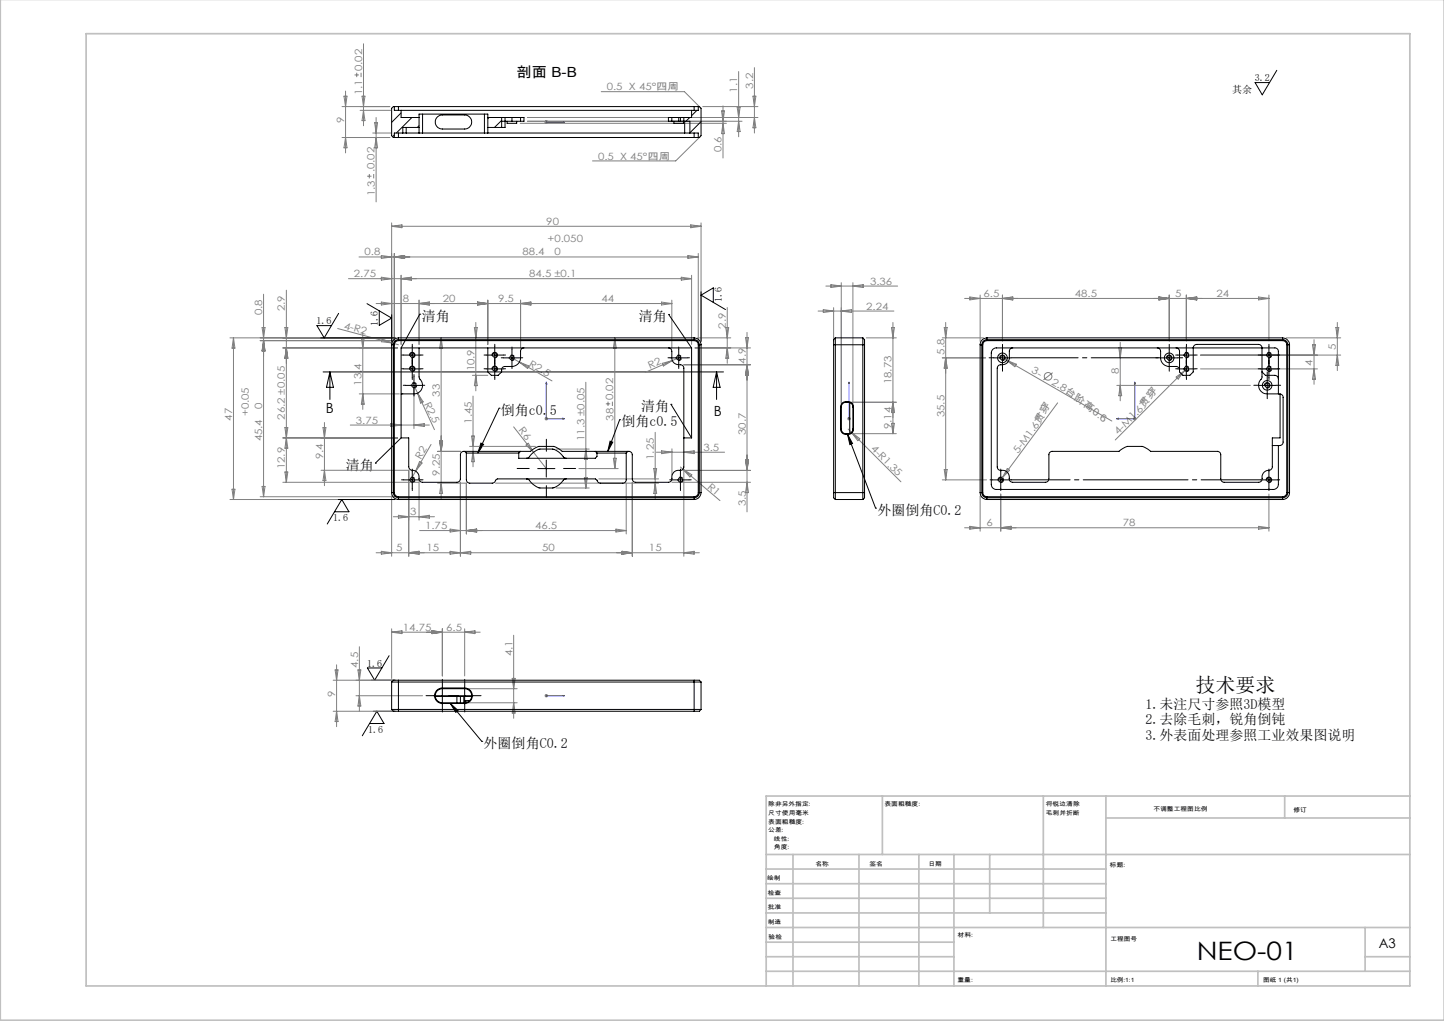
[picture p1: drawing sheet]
<svg xmlns="http://www.w3.org/2000/svg" width="420mm" height="297mm" viewBox="0 0 420 297" stroke-linecap="round" stroke-linejoin="round" font-family="sans-serif">
<g fill="none" stroke="#808080" stroke-width=".29">
<path d="M105.7 12.7v23.9M219.4 19.7v19M99.5 31h13.9M100 28h.9l-.4 3zM100.5 26.5v18M103.1 21.8h1.3M103.8 21.2v1.2M104.7 32.1h9M105 21.2v1.2M105.3 28h.9l-.5 3zM105.7 32.1l.5 3h-.9zM108.4 38.7h5.3"/>
<path d="M109 35.7h.8l-.4 3zM109.4 34.2v24.5M151.3 35.9h60M153.4 35.3h62.4M153.4 34.2h67.1M158.4 35.5h1M158.5 35.1l.7 .7M158.9 35v1M159.2 35.1l-.7 .7M174.9 26.7h24.2l4.6 4.6M203.7 39.8l-7.2 7h-24.2M204.4 31h16.1"/>
<path d="M209.9 32.3h.8l-.4 3zM210.3 30.8v15.2M210.3 35.9l.4 3h-.8zM214.4 31.2h.9l-.5 3zM214.8 20.8v19M214.8 35.3l.5 3h-.9zM219 28h.9l-.5 3zM219.4 34.2l.5 3h-.9zM99.5 40h13.9M100.5 40l.4 3h-.9zM106.8 51.3h1.3M107.4 50.6v1.3"/>
<path d="M108.7 50.6v1.3M109.4 40l.4 3h-.8zM104.4 74.8h98.7M110.9 74.3l3 .5-3 .4zM113.9 64.8v34.5M113.9 65.8l3-.4v.8zM113.9 65.8h90M114.7 73.7v25.6M114.7 74.8l3-.5v.9zM200.1 74.3l3 .5-3 .4zM200.9 65.4l3 .4-3 .4zM203.1 73.7v25.6"/>
<path d="M203.9 64.8v34.5M66.9 98.3h48M67.9 98.3l.4 3h-.8zM67.9 98.3v47M75.7 99.1h39.2M76.2 95.3h.9l-.4 3zM76.7 85.6v58.9M76.7 99.1l.4 3h-.9zM82.9 95.3h.8l-.4 3zM83.3 84.4v55.9M98.2 95.6l15.8 4.2M101.4 81.1h99.8"/>
<path d="M105.1 98.2h.8l-.4 3zM105.5 96.7v22.4M109.4 88.3h86M110.9 80.6l3 .5-3 .4zM110.9 87.9l3 .4-3 .4zM111.2 98.6l2.8 1.2-3.1-.4zM114 99.8l1.9 .5M116.7 80.1v20.1M116.7 81.1l3-.5v.9zM121.9 87.3v12.9M121.9 88.3l3-.4v.8zM128.3 98.3v46.8"/>
<path d="M128.3 98.3l.4 3h-.8zM138 95.3h.8l-.4 3zM138.4 93.8v19.9M138.9 87.9l3 .4-3 .4zM141.9 87.3v12.9M151.4 87.3v13.9M151.4 88.3l3-.4v.8zM178.8 98.3l.4 3h-.8zM178.8 98.3v38M192.4 87.9l3 .4-3 .4zM195.4 87.3v13.9M198.2 80.6l3 .5-3 .4z"/>
<path d="M201.2 80.1v20.1M202.9 98.3h9.6M211.1 95.3h.8l-.4 3zM211.5 89.5v16.2M216.9 98.2h.8l-.4 3zM217.3 96.7v52.2M237.9 90.5h22.1M239.5 90.1l3 .4-3 .4zM240.2 83.2h20.9M241.7 82.8l3 .4-3 .4zM242.5 89.5v9.8M244.7 82.2v35.2"/>
<path d="M244.7 90.5l3-.4v.8zM248.1 82.2v35.2M248.1 83.2l3-.4v.8zM252 98.3h8.7M259.3 95.3h.8l-.4 3zM259.7 93.8v32.3M274.1 98.3h12M274.6 95.3h.9l-.4 3zM275.1 93.8v45.8M280.6 86.8h88.5M282.1 86.4l3 .4-3 .4zM285.1 85.8v13.5"/>
<path d="M291.6 85.8v13.4M291.6 86.8l3-.4v.8zM325.8 99.6v17M337.1 86.4l3 .4-3 .4zM340.1 85.8v13.4M345.1 85.8v13.4M345.1 86.8l3-.4v.8zM366.1 86.4l3 .4-3 .4zM369.1 85.8v13.4M374.1 98.3h15.9M382.2 98.8v13M388.5 95.3h.9l-.4 3z"/>
<path d="M389 93.8v14M82.3 101.2h33.3M83.3 101.2l.4 3h-.8zM104.5 114.6h11.6M105.5 114.6l.4 3h-.8zM120.4 113.1v11.6M120.4 112.1l1.1 2.3M121.5 114.4l4.9 10.6M121.5 114.4l1.6 2.5-.8 .4zM137.4 109.2h4.5M137.6 115.2v20.6M138.4 109.2l.4 3h-.8z"/>
<path d="M148.9 104.1l2.2 1.2M151.1 105.3l9.4 5.5M151.1 105.3l2.8 1.2-.4 .7zM170.4 111.2v30.8M176.2 117.5h1.3M176.8 116.8v1.3M178.1 116.8v1.3M192.7 105.7l2.9-.8-2.6 1.6zM195.6 104.9l-8 3.4M197.4 104.1l-1.8 .8M198.9 106.1h19.4M202.1 101.2h16.2"/>
<path d="M211.5 101.2l.4 3h-.8zM217.3 106.1l.4 3h-.8zM247.7 117h13M259.7 117l.4 3h-.8zM274.1 104.1h12.6M275.1 104.1l.4 3h-.9zM290.4 103.4l2.4 1.4M292.8 104.8l30.6 17.7M292.8 104.8l2.8 1.1-.4 .8zM306.2 108.4l-2.7 2.1M307.6 117.2l-16.1 21.8M324.8 112.1h38.9"/>
<path d="M325.4 101.1h.8l-.4 3zM325.8 112.1l.4 3h-.8zM342.1 109.7l2.4-1.8-1.8 2.4zM345.7 106.7l-21.3 21.3M349.2 103.3h40.8M349.2 107.3h34M381.7 100.3h.9l-.4 3zM382.2 107.3l.4 3h-.9zM389 103.3l.4 3h-.9zM82.3 127.4h33.3M82.9 124.4l.8 6h-.8l.8-6zM82.9 137.3h.8l-.4 3z"/>
<path d="M93.4 136.8h25.5v25M93.9 124.4h.9l-.4 3zM94.4 122.9v18.4M94.4 136.8l.4 3h-.9zM101.9 123.6h23M113.7 123.2l3 .4-3 .5zM120.4 123.6l3-.4v.9zM120.9 137.1l-1 1.7M122 134.3l.8 .4-1.9 2.4zM125.4 129.3l-4.5 7.8M127.3 131.3h6.6M127.9 128.3h.8l-.4 3z"/>
<path d="M136.6 129.9h19.2M137.2 126.9h.8l-.4 3zM137.6 131.3l.4 3h-.8zM149.4 124.2l9.5 12.1M153 129.5l.7-.6 1.5 2.7zM158.4 121.8h1M158.5 121.5l.7 .7M158.9 121.3v1M159.2 121.5l-.7 .7M161.7 130.6h9.7M168.4 136.3h11.4M170 139h.8l-.4 3z"/>
<path d="M170.4 130.6l.4 3h-.8zM174.2 139.3h17.4M178.4 133.3h.8l-.4 3zM190.1 136.3h.9l-.4 3zM190.6 125.8v19.3M190.9 131.5h19.8M192.4 131.1l3 .4-3 .5zM195.4 130.6v7.5M197.9 135.9l.7 .6M198.6 136.5l10.8 9.1M198.6 136.5l2.6 1.6-.5 .6zM198.7 136.8h19.6"/>
<path d="M198.9 136.8v25M198.9 131.5l3-.4v.9zM216.9 133.8h.8l-.4 3zM246.5 121.8h.9M246.6 121.5l.7 .7M246.7 124.8l15.3 15.4M246.9 121.3v1M247.3 121.5l-.7 .7M247.6 125.8l2.5 1.8-.6 .6zM247.7 126.1h13M259.3 123.2h.8l-.4 2.9zM274.1 139.6h12.8"/>
<path d="M274.6 136.6h.9l-.4 3zM291.5 139l-.9 1.2M293 136.3l.7 .5-2.2 2.2zM329.6 121.8h1M329.7 121.5l.7 .7M330.1 121.3v1M330.4 121.5l-.7 .7M66.9 145.3h48M67.5 142.3h.8l-.4 3zM75.7 144.5h39.2M76.2 141.5h.9l-.4 3zM82.3 140.3h39.5"/>
<path d="M113.9 144.3v17.5M114.4 150.3h12M115.9 149.9l3 .4-3 .4zM121.9 140.1v11.2M121.9 150.3l3-.4v.8zM122.1 154.3h60M127.3 140.5h8.3v14.8M128.3 140.5l.4 3h-.8zM130.9 153.9l3 .4-3 .5zM133.9 140.3v21.5M135.6 154.3l3-.4v.9zM144.1 140.5h47.5"/>
<path d="M161.7 142h9.7M179.1 153.9l3 .4-3 .5zM182.1 140.5v14.8M183.9 140.3v21.5M190.6 140.5l.4 3h-.9zM195.4 140.3h22.9M217.3 140.3l.4 3h-.8zM280.6 153.5h88.5M282.1 153.1l3 .4-3 .4zM285.1 144.3v10.2M291.1 143.7v10.8M291.1 153.5l3-.4v.8z"/>
<path d="M366.1 153.1l3 .4-3 .4zM369.1 143.7v10.8M109.4 160.8h94M110.9 160.4l3 .4-3 .4zM118.9 160.8l3-.4v.8zM130.9 160.4l6 .8v-.8l-6 .8zM180.9 160.4l3 .4-3 .4zM198.9 160.8l3-.4v.8zM96.9 197.9h18M97.5 194.9h.8l-.4 3zM97.9 193.4v18M104.1 194.9h.9l-.5 3z"/>
<path d="M104.5 188.1v18.8M113.9 182.9v14.5M113.9 183.9h25.8M113.9 183.9l3-.4v.8zM125.7 183.5l3 .4-3 .4zM128.7 182.9v13.7M135.1 182.9v13.7M135.1 183.9l3-.4v.8zM149 197.3h.8l-.4 3zM149.4 184.8v24.1M96.9 206.9h18M97.9 206.9l.4 3h-.8z"/>
<path d="M103.5 202.4h19.4M104.5 202.4l.5 3h-.9zM136.1 200.3h14.3M136.1 204.4h14.3M149.4 204.4l.4 3h-.8zM158.4 202.4h1M158.5 202l.7 .7M158.9 201.9v1M159.2 202l-.7 .7"/>
<circle cx="304.9" cy="109.5" r="1.11"/>
</g>
<g fill="none" stroke="#000" stroke-width=".29">
<path d="M371.4 20.5l-4.3 7.1-2-3.6h4.2M93.3 98.3h21.6M98.5 91.2l-4.2 7.1-2.1-3.6h4.2M106.8 88.3l7.1 4.2-3.6 2.1v-4.2M113.9 91.5v7.8M122.1 91.4h.1M122.1 91.4l-5.4 9.8M194.5 91.5h.1M194.5 91.5l6.7 9.7M203.9 84.9v14.4M207.5 88v-4.3l-3.6 2.2 7.1 4.2M94 108.2h116.4"/>
<path d="M96 108.2v8M96 108.2l1 4.5h-2zM117.4 107.3h5M117.4 103.3h5M117.9 112.1h5M119.1 107.5a.79 .79 0 0 1 .7-1 .79 .79 0 0 1 .9 .9 .79 .79 0 0 1-1 .7M119.1 103.5a.79 .79 0 0 1 .7-1 .79 .79 0 0 1 .9 .9 .79 .79 0 0 1-1 .7M119.9 100.8v9M120.4 109.6v5M141.4 107.3h5M141.4 103.3h5M143.1 103.5a.8 .8 0 0 1 .7-1 .8 .8 0 0 1 .9 .9 .8 .8 0 0 1-1 .7"/>
<path d="M143.1 107.5a.8 .8 0 0 1 .7-1 .8 .8 0 0 1 .9 .8 .8 .8 0 0 1-1 .8M143.9 100.8v9M145.2 118.7h.1M145.2 118.7l-6.2 13.1M146.4 104.1h5M148.9 101.6v5M194.9 104.1h5M195.2 117.6h.1M195.2 117.6l6 9.8M197.4 101.6v5M208.4 108.2l1 4.5h-2zM208.4 108.2v8"/>
<path d="M289.1 104.1h5M290.8 104.3a.8 .8 0 0 1 .7-1 .8 .8 0 0 1 .9 .9 .8 .8 0 0 1-1 .7M291.6 101.6v5M337.6 104.1h5M339.3 104.3a.79 .79 0 0 1 .7-1 .79 .79 0 0 1 .9 .9 .79 .79 0 0 1-1 .7M340.1 101.6v5M342.6 107.3h5M342.6 103.3h5M345.1 100.8v9M366.1 112.1h5M366.6 107.3h5M366.6 103.3h5"/>
<path d="M367.8 112.3a.79 .79 0 0 1 .7-1 .79 .79 0 0 1 .9 .9 .79 .79 0 0 1-1 .7M368.6 109.6v5M369.1 100.8v9M109.2 134.7h.1M116.7 127.4l-7.5 7.3M117.4 139.6h5M119.9 137.1v5M139.9 128.9l.8 .4-1.7 2.5zM156.4 136.3h5M158.9 133.8v5M177.4 128.3l.8 .3-1.4 2.7zM180.2 122.1h.1"/>
<path d="M180.2 122.1l-3.4 9.2M195.4 139.6h5M197.9 137.1v5M246.5 126.4l1.5 2.6-.8 .3zM246.5 126.4l8.2 21.4M288.6 139.6h5M290.3 139.8a.79 .79 0 0 1 .7-1 .79 .79 0 0 1 .9 .9 .79 .79 0 0 1-1 .7M291.1 137.1v5M366.6 139.6h5M368.3 139.8a.79 .79 0 0 1 .7-1 .79 .79 0 0 1 .9 .9 .79 .79 0 0 1-1 .7M369.1 137.1v5M97.3 148.9h4.2l-2.1-3.6-4.2 7.1"/>
<path d="M98.4 145.3h16.5M254.7 147.8h.1M108 197.9h6.9M113.2 190.7l-4.2 7.2-2.1-3.6h4.2M128.7 199.9v5M135.1 199.9v5M107.5 210.5h4.2l-2.1-3.6-4.2 7.1M108.6 206.9h6.3M126.2 202.4h5M131 204.6l2.2 2.1-.6 .5zM131 204.6l9.1 11M132.6 202.4h5.1"/>
<path d="M140.1 215.6h.1"/>
</g>
<g fill="none" stroke="#00f" stroke-width=".29">
<path d="M158.7 35.5h.3zM158.9 35.5h.1M158.9 35.5h5.3M164.2 35.5h-.5h.5M158.9 111.2l.1 .5h-.3zM158.9 111.2v10.6h5.3M246.9 111.2v.5v-.5M246.9 111.2v10.6M330.1 111.2l.1 .5h-.2zM330.1 111.2v10.6h-5.4M163.7 121.7l.5 .1-.5 .1zM246.9 121.7v.2z"/>
<path d="M246.9 121.8h.1M324.7 121.8l.6-.1v.2zM158.7 202.4h.3zM158.9 202.4h.1M158.9 202.4h5.3M164.2 202.4h-.5h.5"/>
</g>
<path d="M120.2 112.9a.79 .79 0 0 0 1-.7 .79 .79 0 0 0-.9-.9 .79 .79 0 0 0-.7 1M148.7 104.9a.8 .8 0 0 0 1-.7 .8 .8 0 0 0-.9-.9 .8 .8 0 0 0-.7 1M197.2 104.9a.8 .8 0 0 0 1-.7 .8 .8 0 0 0-.9-.9 .8 .8 0 0 0-.7 1M344.9 104.1a.8 .8 0 0 0 1-.7 .8 .8 0 0 0-.9-.9 .8 .8 0 0 0-.7 1M344.9 108.1a.79 .79 0 0 0 1-.7 .79 .79 0 0 0-.9-.9 .79 .79 0 0 0-.7 1M368.9 108.1a.79 .79 0 0 0 1-.7 .79 .79 0 0 0-.9-.9 .79 .79 0 0 0-.7 1M368.9 104.1a.8 .8 0 0 0 1-.7 .8 .8 0 0 0-.9-.9 .8 .8 0 0 0-.7 1M119.7 140.4a.8 .8 0 0 0 1-.7 .8 .8 0 0 0-.9-.9 .8 .8 0 0 0-.7 1M197.7 140.4a.8 .8 0 0 0 1-.7 .8 .8 0 0 0-.9-.9 .8 .8 0 0 0-.7 1" fill="none" stroke="#000" stroke-width=".29" stroke-dasharray="1.3 .6" stroke-linecap="butt"/>
<g fill="none" stroke="#000" stroke-width=".29" stroke-dasharray="30.5 1.3 1.3 1.3">
<path d="M117.4 107.3h-.6M117.4 103.3h-.6M117.9 112.1h-.6M119.9 104.8v-.6M119.9 109.8v.6M119.9 100.8v-.6M119.9 105.8v.6M120.4 109.6v-.6M120.4 114.6v.6M122.4 107.3h.6M122.4 103.3h.6M122.9 112.1h.6"/>
<path d="M141.4 103.3h-.6M141.4 107.3h-.6M143.9 100.8v-.6M143.9 105.8v.6M143.9 104.8v-.6M143.9 109.8v.6M146.4 104.1h-.6M146.4 103.3h.6M146.4 107.3h.6M148.9 101.6v-.6M148.9 106.6v.6M151.4 104.1h.6"/>
<path d="M194.9 104.1h-.6M197.4 101.6v-.6M197.4 106.6v.6M199.9 104.1h.6M289.1 104.1h-1.4M291.6 101.6v-1.4M291.6 106.6v1.4M337.6 104.1h-1.4M340.1 101.6v-1.4M340.1 106.6v1.4M342.6 104.1h1.4M342.6 103.3h-.6"/>
<path d="M342.6 107.3h-.6M345.1 100.8v-.6M345.1 105.8v.6M345.1 104.8v-.6M345.1 109.8v.6M347.6 103.3h.6M347.6 107.3h.6M366.1 112.1h-1.4M366.6 107.3h-.6M366.6 103.3h-.6M368.6 109.6v-1.4M368.6 114.6v1.4"/>
<path d="M369.1 104.8v-.6M369.1 109.8v.6M369.1 100.8v-.6M369.1 105.8v.6M371.1 112.1h1.4M371.6 107.3h.6M371.6 103.3h.6M117.4 139.6h-.6M119.9 137.1v-.6M122.4 139.6h.6M153.9 136.3h-3.5M158.9 131.3v-3.5"/>
<path d="M163.9 136.3h3.5M195.4 139.6h-.6M197.9 137.1v-.6M200.4 139.6h.6M288.6 139.6h-.6M291.1 137.1v-.6M293.6 139.6h.6M369.1 137.1v-.6M371.6 139.6h.6M119.9 142.1v.6M158.9 141.3v3.5M197.9 142.1v.6"/>
<path d="M291.1 142.1v.6M369.1 142.1v.6M128.7 199.9v-2.3M135.2 199.9v-2.3M126.2 202.4h-2.3M128.7 204.9v2.2M131.2 202.4h2.2M132.7 202.4h-2.3M135.2 204.9v2.2M137.7 202.4h2.2"/>
</g>
<g fill="none" stroke="#c0c0c0" stroke-width=".5">
<path d="M.1 -.1v296.9h419.9M25 9.8h385.1v277h-385.1zM256.6 231.6v17M303.5 231.6v38.2M321.7 231.6v55.2M321.7 237.9h88.4M373.7 231.6v6.3M410.1 231.6h-187.3v55.2M222.8 248.6h187.3M222.8 257.1h98.9M222.8 252.8h98.9M230.6 248.6v38.2"/>
<path d="M249.8 248.6v38.2M267.3 248.6v38.2M277.5 248.6v38.2M287.9 248.6v17M222.8 265.6h98.9M222.8 261.3h98.9M222.8 278.3h54.7M222.8 274.1h54.7M222.8 269.8h187.3M397.1 278.3h13M397.1 269.8v12.7M222.8 282.5h187.3"/>
<path d="M365.9 282.5v4.3"/>
</g>
<path d="M294.1 104.1h42.8" fill="none" stroke="#000" stroke-width=".29" stroke-dasharray="30.5 1.3 1.3 1.3" stroke-dashoffset="11"/>
<path d="M366.6 139.6h-72.6" fill="none" stroke="#000" stroke-width=".29" stroke-dasharray="30.5 1.3 1.3 1.3" stroke-dashoffset="13.3"/>
<path d="M131 204.6l2.2 2.1-.6 .5zM246.5 126.4l1.5 2.6-.8 .3z" fill="#000"/>
<g fill="#00f">
<path d="M163.7 121.7l.5 .1-.5 .1zM158.9 111.2l.1 .5h-.3z"/>
<path d="M246.9 121.7v.2zM246.9 111.2v.5z"/>
<path d="M163.7 35.5h.5zM158.7 35.5h.3zM163.7 35.5h.5zM158.7 35.5h.3z"/>
<path d="M163.7 202.4h.5zM158.7 202.4h.3zM324.7 121.8l.6 .1v-.2zM330.1 111.2l-.1 .5h.2z"/>
</g>
<path d="M139.9 128.9l.8 .4-1.7 2.5zM177.4 128.3l.8 .3-1.4 2.7z" fill="#000"/>
<g fill="none" stroke="#000" stroke-width=".29">
<path d="M114.7 31h1.2M114.7 31v1.1h88.4v-1.1M114.7 31h-.3l-.5 .5v8l.5 .5h.3M114.7 39.3l-.5 .5M115.9 31v1.1M115.9 38.7v1.3M115.9 31h86M116.7 32.1v2.1h5.2M116.7 32.8l-2.8 2.8M117.2 38.7h.9M117.2 38.7h-2.5v1.3M118.1 38.7h3.8"/>
<path d="M118.1 37.1v1.6M119.8 34.2l-4.5 4.5M121.9 38.7h1M121.9 38.7v-5.5h20v5.5M121.9 36.6l-.5 .5M121.9 37.1h-4.7v1.6M122.9 38.7h18M122.9 33.2v5.5M127.3 33.9l1.4-.5h6.4a2.05 2.05 0 0 1 2.1 2.1 2.05 2.05 0 0 1-2.1 2h-6.4a2.04 2.04 0 0 1-2-1.3 2.04 2.04 0 0 1 .6-2.3zM140.9 38.7h1M140.9 33.2v5.5M141.9 38.7h57.2"/>
<path d="M141.9 34.2h4M141.9 37.1h4M142.2 34.2l-.3 .3M145.9 35.3h3M145.9 34.2h1M145.9 34.2v2.9M145.9 35l-2.1 2.1M146.9 34.2v2.9h-1M146.9 34.2h2M147.5 35.3v.6h2.8v-.6M148.9 35.3h2.5M148.9 34.2h2.5"/>
<path d="M148.9 34.2v1.1M151.4 34.2h1v1.1h-1M151.4 34.2v1.1M195.4 35.3h2M195.4 34.2h2M195.4 34.2h-1v1.1h1M195.4 34.2v1.1M196 35.3v.6h2.8v-.6M197.4 35.3h.5M197.4 34.2h.5M197.4 34.2v1.1M197.9 35.3h1"/>
<path d="M197.9 34.2h1M197.9 34.2v1.1M198.9 34.2v1.1M198.9 35.3h1.8v3.4M199.1 38.7h1.6M199.1 35.3v3.4M200.6 34.2l-1.1 1.1M200.7 38.7h2.4v1.3M201.2 32.1v2.1h-2.3M201.9 31h1.2M201.9 31v1.1M201.9 38.7v1.3"/>
<path d="M202.7 32.1l-1.5 1.6M203.1 31h.3l.5 .5v8l-.5 .5h-.3M203.9 35.4l-3.2 3.2M114.7 40h1.2M115.9 40h86M201.9 40h1.2M115 99.4l.9-.3h86a1.2 1.2 0 0 1 1.2 1.2v43a1.2 1.2 0 0 1-1.2 1.2h-86a1.2 1.2 0 0 1-1.2-1.2v-43zM115.9 98.8a1.45 1.45 0 0 0-1.5 1.5M115.9 98.3a1.99 1.99 0 0 0-2 2M115.9 98.8h86M115.9 98.3v.5M115.9 98.3h86"/>
<path d="M201.9 98.3a2.05 2.05 0 0 1 2 2M201.9 98.8a1.51 1.51 0 0 1 1.5 1.5M201.9 98.3v.5M243 98.3v47M243 98.3l-.5 .5v1.5M243 98.3h8M251 98.3v47M251 98.3l.5 .5v1.5M286.2 99.4l.9-.3h86a1.2 1.2 0 0 1 1.2 1.2v43a1.2 1.2 0 0 1-1.2 1.2h-86a1.2 1.2 0 0 1-1.2-1.2v-43zM287.1 98.8a1.45 1.45 0 0 0-1.5 1.5M287.1 98.3a1.99 1.99 0 0 0-2 2M287.1 98.8h86"/>
<path d="M287.1 98.3h86M287.1 98.3v.5M373.1 98.8a1.51 1.51 0 0 1 1.5 1.5M373.1 98.3a2.05 2.05 0 0 1 2 2M373.1 98.3v.5M113.9 100.3h.5M113.9 100.3v43M114.4 100.3v43M121.9 101.2v8.7a2.89 2.89 0 0 1-.3 4.4l-1.2 .3h-3.7M141.9 101.2v7l1 1h2l1-1a1.15 1.15 0 0 1 .8-1.6h.2a4.7 4.7 0 0 0 3.2-.3l1-1a4.5 4.5 0 0 0 .3-3.1 .96 .96 0 0 1 1-1M194.4 101.2a.96 .96 0 0 1 1 1v1.9a2.32 2.32 0 0 0 2.9 2.1l.6 .7v29a1.12 1.12 0 0 1-1.6 .9 2.19 2.19 0 0 0-1.9 2.8l-.3 .5-.6 .2h-9.6a.96 .96 0 0 1-1-1v-7a.96 .96 0 0 0-1-1h-19.4l-.8-.7-1.7-.7h-4.3l-1.3 .6-1.1 .8h-19.4a.96 .96 0 0 0-1 1v7a1.02 1.02 0 0 1-1 1h-10a1.12 1.12 0 0 1-1-1.6 2.13 2.13 0 0 0-2.4-2l-.4-.4-.2-.5v-8.4h-2.2v-26.2h84.5v26.2h-2.3M203.4 100.3h.5"/>
<path d="M203.4 100.3v43M203.9 100.3v43M242.5 100.3h9M242.5 100.3v43M244.5 118.4h.2M244.5 118.4v6.4M244.7 118.4v6.4M246.1 117a1.38 1.38 0 0 0-1.4 1.4M246.1 116.8a1.51 1.51 0 0 0-1.6 1.6M246.1 116.8v.2M246.1 117h.6M246.1 116.8h.6"/>
<path d="M246.7 117a1.45 1.45 0 0 1 1.4 1.4M246.7 116.8a1.57 1.57 0 0 1 1.5 1.6M246.7 116.8v.2M247.2 117.1v9M248.1 118.4h.1M248.1 118.4v6.4M248.2 118.4v6.4M251.5 100.3v43M285.1 100.3h.5M285.1 100.3v43M285.6 100.3v43M294.6 101.2a.96 .96 0 0 0-1 1v1.9a2.36 2.36 0 0 1-2.9 2.1l-.5 .3-.1 .6v28.8a1.12 1.12 0 0 0 1.5 .9 2.14 2.14 0 0 1 1.9 2.8l.4 .5 .6 .2h9.6a1.02 1.02 0 0 0 1-1v-7a.96 .96 0 0 1 1-1h19.4l1.1-.8 1.3-.6h4.3l1.6 .7 .9 .7h19.4a.96 .96 0 0 1 1 1v7a.96 .96 0 0 0 1 1h10a1.08 1.08 0 0 0 1-1.6 2.18 2.18 0 0 1 2.4-2l.6-.7v-8.6h2.2v-12.8"/>
<path d="M336.6 101.2a.96 .96 0 0 1 1 1 5 5 0 0 0 .3 3.1l.9 1a4.7 4.7 0 0 0 3.3 .3 1.02 1.02 0 0 1 1 1M342.1 101.2a1.02 1.02 0 0 1 1 1v6l1 1h2l1-1v-7a1.02 1.02 0 0 1 1-1h18a1.02 1.02 0 0 1 1 1v8.7a2.84 2.84 0 0 0 .2 4.4l1.3 .3h3.2M367.1 108.2l1 1h2.7a1.09 1.09 0 0 1 1 1M371.8 114.6v-12.4a1.02 1.02 0 0 0-1-1h-81a1.45 1.45 0 0 0-1.5 1.5v38.2a1.45 1.45 0 0 0 1.5 1.5h80.5a1.51 1.51 0 0 0 1.5-1.5v-11.3M371.8 114.6h.5M372.3 114.6a.97 .97 0 0 1 .9 1v13a1.02 1.02 0 0 1-1 1h-2.1M374.6 100.3h.5M374.6 100.3v43M375.1 100.3v43M135.1 131.3l.5 .5M135.6 131.8v7.8a.96 .96 0 0 0 1 .9h6.6a1.05 1.05 0 0 0 .9-.8l.5-.4h28.6l.5 .4a.97 .97 0 0 0 1 .8h6.5a.96 .96 0 0 0 .9-.9v-7.8M135.6 131.8h15.3"/>
<path d="M150.9 131.8v1.5h22.2l.5-.5v-1M151.4 131.3l-.5 .5M153.1 139.3l.5 .1a6.1 6.1 0 0 0 3.5 2.6h3.6a6.1 6.1 0 0 0 3.5-2.6l.4-.1M153.1 133.3l.5-.1a6.1 6.1 0 0 1 3.5-2.6h3.6a6.1 6.1 0 0 1 3.5 2.6l.4 .1M173.1 131.3l.5 .5M173.6 131.8h8.5M182.6 131.3l-.5 .5M244.5 124.8a1.51 1.51 0 0 0 1.6 1.6M244.5 124.8h.2M244.7 124.8a1.33 1.33 0 0 0 1.4 1.3M246.1 126.1v.3M246.1 126.4h.6"/>
<path d="M246.1 126.1h.6M246.7 126.1v.3M248.1 124.8a1.39 1.39 0 0 1-1.4 1.3M248.1 124.8h.1M248.2 124.8a1.57 1.57 0 0 1-1.5 1.6M113.9 143.3a1.99 1.99 0 0 0 2 2M113.9 143.3h.5M114.4 143.3a1.51 1.51 0 0 0 1.5 1.5M115.9 144.8h86M115.9 144.8v.5M115.9 145.3h86M201.9 144.8v.5"/>
<path d="M203.4 143.3a1.57 1.57 0 0 1-1.5 1.5M203.4 143.3h.5M203.9 143.3a2.05 2.05 0 0 1-2 2M242.5 143.3v1.5l.5 .5M242.5 143.3h9M243 145.3h8M251.5 143.3v1.5l-.5 .5M285.1 143.3a1.99 1.99 0 0 0 2 2M285.1 143.3h.5M285.6 143.3a1.51 1.51 0 0 0 1.5 1.5M287.1 144.8h86M287.1 145.3h86"/>
<path d="M287.1 144.8v.5M373.1 144.8v.5M374.6 143.3a1.57 1.57 0 0 1-1.5 1.5M374.6 143.3h.5M375.1 143.3a2.05 2.05 0 0 1-2 2M113.9 198.4h90M113.9 198.4v8M115.9 197.9h-1.5l-.5 .5M115.9 197.9v9M115.9 197.9h86M201.9 197.9h1.5l.5 .5M201.9 197.9v9"/>
<path d="M203.9 198.4v8M113.9 206.4h90M113.9 206.4l.5 .5h1.5M115.9 206.9h86M126.6 202.6h6.3M128.7 200.3a2.05 2.05 0 0 0-2.1 2.1 2.05 2.05 0 0 0 2.1 2M128.7 200.1a2.26 2.26 0 0 0-2.3 2.3 2.26 2.26 0 0 0 2.3 2.2M128.7 200.1v.2M128.7 204.4v.2M128.7 200.1h6.4M128.7 200.3h6.4M128.7 204.6h6.4"/>
<path d="M132.9 202.6h1M132.9 202.6v1.8M133.9 202.6h1M133.9 202.6v1.8M134.9 202.6h2.3M134.9 202.6v1.8M135.1 200.3a2.05 2.05 0 0 1 2.1 2.1 2.05 2.05 0 0 1-2.1 2h-6.4M135.1 200.1a2.26 2.26 0 0 1 2.3 2.3 2.26 2.26 0 0 1-2.3 2.2M135.1 200.1v.2M135.1 203.8v.8M135.1 203.8h1.5M135.1 203.8l.5 .5"/>
<path d="M135.6 204.3v.1M135.6 204.3h.3M203.9 206.4l-.5 .5h-1.5"/>
<circle cx="119.9" cy="107.3" r=".62"/>
<circle cx="119.9" cy="103.3" r=".61"/>
<circle cx="120.4" cy="112.1" r=".63"/>
<circle cx="143.9" cy="107.3" r=".63"/>
<circle cx="143.9" cy="103.3" r=".62"/>
<circle cx="148.9" cy="104.1" r=".62"/>
<circle cx="197.4" cy="104.1" r=".62"/>
<circle cx="291.6" cy="104.1" r=".63"/>
<circle cx="291.6" cy="104.1" r="1.41"/>
<circle cx="340.1" cy="104.1" r=".62"/>
<circle cx="340.1" cy="104.1" r="1.39"/>
<circle cx="345.1" cy="103.3" r=".61"/>
<circle cx="345.1" cy="107.3" r=".62"/>
<circle cx="368.6" cy="112.1" r="1.4"/>
<circle cx="368.6" cy="112.1" r=".62"/>
<circle cx="369.1" cy="103.3" r=".62"/>
<circle cx="369.1" cy="107.3" r=".63"/>
<circle cx="119.9" cy="139.6" r=".61"/>
<circle cx="197.9" cy="139.6" r=".61"/>
<circle cx="291.1" cy="139.6" r=".61"/>
<circle cx="369.1" cy="139.6" r=".62"/>
</g>
<text font-size="7.4" x="348.1" y="279.3">NEO-01</text>
<text font-size="5.8" x="347.7" y="201.4">技术要求</text>
<g font-size="4.1">
<text x="150.3" y="22.5">剖面 B-B</text>
<text x="122.6" y="93.3">清角</text>
<text x="185.8" y="93.3">清角</text>
<text x="186.5" y="119.5">清角</text>
<text x="94.7" y="120.2">B</text>
<text x="145.7" y="120.7">倒角c0.5</text>
<text x="180.8" y="124.1">倒角c0.5</text>
<text x="207.6" y="121.1">B</text>
<text x="100.6" y="136.6">清角</text>
<text x="255.2" y="149.7">外圈倒角C0.2</text>
<text x="333.2" y="206.2">1.未注尺寸参照3D模型</text>
<text x="333.2" y="210.7">2.去除毛刺，锐角倒钝</text>
<text x="333.2" y="215.2">3.外表面处理参照工业效果图说明</text>
<text x="140.7" y="217.6">外圈倒角C0.2</text>
</g>
<text font-size="3.9" x="401" y="275.7">A3</text>
<g font-size="2.9" fill="#808080">
<text x="105.3" y="20.7" transform="rotate(-90 105.3 20.7)">0.02</text>
<text x="105.3" y="27.7" transform="rotate(-90 105.3 27.7)">1.1</text>
<text x="176.5" y="26.2">0.5 X 45°四周</text>
<text x="214.4" y="27" transform="rotate(-90 214.4 27)">1.1</text>
<text x="219.1" y="25.8" transform="rotate(-90 219.1 25.8)">3.2</text>
<text x="100.1" y="35.8" transform="rotate(-90 100.1 35.8)">9</text>
<text x="173.9" y="46.4">0.5 X 45°四周</text>
<text x="209.9" y="44.4" transform="rotate(-90 209.9 44.4)">0.6</text>
<text x="109" y="50.2" transform="rotate(-90 109 50.2)">.0.02</text>
<text x="109" y="57.1" transform="rotate(-90 109 57.1)">1.3</text>
<text x="158.9" y="65.4">90</text>
<text x="159.3" y="70.4">+0.050</text>
<text x="106" y="74.3">0.8</text>
<text x="152" y="74.3">88.4</text>
<text x="161.3" y="74.3">0</text>
<text x="102.9" y="80.7">2.75</text>
<text x="153.9" y="80.7">84.5 ±0.1</text>
<text x="253.1" y="82.8">3.36</text>
<text x="117.2" y="87.9">8</text>
<text x="128.8" y="87.9">20</text>
<text x="144.9" y="87.9">9.5</text>
<text x="174.9" y="87.9">44</text>
<text x="286.1" y="86.4">6.5</text>
<text x="312.7" y="86.4">48.5</text>
<text x="341.8" y="86.4">5</text>
<text x="353.8" y="86.4">24</text>
<text x="76.3" y="91.7" transform="rotate(-90 76.3 91.7)">0.8</text>
<text x="82.9" y="90.6" transform="rotate(-90 82.9 90.6)">2.9</text>
<text x="99.9" y="95.6" transform="rotate(15 99.9 95.6)">4-R2</text>
<text x="211.1" y="95.6" transform="rotate(-90 211.1 95.6)">2.9</text>
<text x="252" y="90.1">2.24</text>
<text x="388.6" y="101.8" transform="rotate(-90 388.6 101.8)">5</text>
<text x="153.7" y="106.4" transform="rotate(30 153.7 106.4)">R2.5</text>
<text x="189" y="107.4" transform="rotate(-23 189 107.4)">R2</text>
<text x="216.9" y="105.8" transform="rotate(-90 216.9 105.8)">4.9</text>
<text x="274.7" y="103.2" transform="rotate(-90 274.7 103.2)">5.8</text>
<text x="381.8" y="106.5" transform="rotate(-90 381.8 106.5)">4</text>
<text x="105.1" y="112.2" transform="rotate(-90 105.1 112.2)">13.4</text>
<text x="138" y="108" transform="rotate(-90 138 108)">10.9</text>
<text x="259.3" y="111.8" transform="rotate(-90 259.3 111.8)">18.73</text>
<text x="299.9" y="108.3" transform="rotate(30 299.9 108.3)">3-</text>
<text x="305.7" y="111.7" transform="rotate(30 305.7 111.7)">2.8</text>
<text x="325.4" y="108.9" transform="rotate(-90 325.4 108.9)">8</text>
<text x="76.3" y="119.1" transform="rotate(-90 76.3 119.1)">0</text>
<text x="123.3" y="117.4" transform="rotate(65 123.3 117.4)">R2.5</text>
<text x="127.9" y="115.4" transform="rotate(-90 127.9 115.4)">33</text>
<text x="178.4" y="116.4" transform="rotate(-90 178.4 116.4)">0.02</text>
<text x="309.6" y="114" transform="rotate(38 309.6 114)">台阶高0.6</text>
<text x="332.7" y="119.1" transform="rotate(-53 332.7 119.1)">贯穿</text>
<text x="67.5" y="122.4" transform="rotate(-90 67.5 122.4)">47</text>
<text x="72.3" y="121.1" transform="rotate(-90 72.3 121.1)">+0.05</text>
<text x="82.9" y="122.1" transform="rotate(-90 82.9 122.1)">26.2 ±0.05</text>
<text x="103.5" y="123.2">3.75</text>
<text x="137.2" y="123.2" transform="rotate(-90 137.2 123.2)">1.45</text>
<text x="150.7" y="125.2" transform="rotate(52 150.7 125.2)">R6</text>
<text x="178.4" y="122.4" transform="rotate(-90 178.4 122.4)">38</text>
<text x="259.3" y="124.8" transform="rotate(-90 259.3 124.8)">9.14</text>
<text x="274.7" y="121.4" transform="rotate(-90 274.7 121.4)">35.5</text>
<text x="302.4" y="123.6" transform="rotate(-61 302.4 123.6)">贯穿</text>
<text x="76.3" y="128.4" transform="rotate(-90 76.3 128.4)">45.4</text>
<text x="170" y="128.3" transform="rotate(-90 170 128.3)">11.3 ±0.05</text>
<text x="204.6" y="131.1">3.5</text>
<text x="216.9" y="126.6" transform="rotate(-90 216.9 126.6)">30.7</text>
<text x="253.2" y="130.7" transform="rotate(45 253.2 130.7)">4-R1.35</text>
<text x="325.3" y="126.5" transform="rotate(-45 325.3 126.5)">4-M1.6</text>
<text x="82.9" y="136.5" transform="rotate(-90 82.9 136.5)">12.9</text>
<text x="94" y="133.6" transform="rotate(-90 94 133.6)">9.4</text>
<text x="122.4" y="133.8" transform="rotate(-60 122.4 133.8)">R2</text>
<text x="190.2" y="133.8" transform="rotate(-90 190.2 133.8)">1.25</text>
<text x="296.1" y="132.1" transform="rotate(-54 296.1 132.1)">5-M1.6</text>
<text x="127.9" y="138.4" transform="rotate(-90 127.9 138.4)">9.25</text>
<text x="205.6" y="141.8" transform="rotate(40 205.6 141.8)">R1</text>
<text x="119.3" y="149.9">3</text>
<text x="216.9" y="147.3" transform="rotate(-90 216.9 147.3)">3.5</text>
<text x="123.7" y="153.9">1.75</text>
<text x="155.6" y="153.9">46.5</text>
<text x="286.9" y="153.1">6</text>
<text x="326.6" y="153.1">78</text>
<text x="115.2" y="160.4">5</text>
<text x="124" y="160.4">15</text>
<text x="157.7" y="160.4">50</text>
<text x="188.8" y="160.4">15</text>
<text x="117.2" y="183.5">14.75</text>
<text x="129.8" y="183.5">6.5</text>
<text x="149" y="190.9" transform="rotate(-90 149 190.9)">4.1</text>
<text x="104.1" y="194.3" transform="rotate(-90 104.1 194.3)">4.5</text>
<text x="97.5" y="202.7" transform="rotate(-90 97.5 202.7)">9</text>
</g>
<g font-size="2.9">
<text x="365" y="23.6">3.2</text>
<text x="358.4" y="27.2">其余</text>
<text x="209.9" y="88" transform="rotate(-90 209.9 88)">1.6</text>
<text x="92.1" y="94.3">1.6</text>
<text x="109.9" y="94.7" transform="rotate(-90 109.9 94.7)">1.6</text>
<text x="96.9" y="151.6">1.6</text>
<text x="106.8" y="193.9">1.6</text>
<text x="107.1" y="213.2">1.6</text>
</g>
<g font-size="1.7">
<text x="223.5" y="234.6">除非另外指定:</text>
<text x="223.5" y="237.1">尺寸使用毫米</text>
<text x="223.5" y="239.6">表面粗糙度:</text>
<text x="257.3" y="234.6">表面粗糙度:</text>
<text x="304.2" y="234.5">将锐边清除</text>
<text x="304.2" y="237">毛刺并折断</text>
<text x="335.5" y="235.9">不调整工程图比例</text>
<text x="376.2" y="236.1">修订</text>
<text x="223.5" y="242.1">公差:</text>
<text x="225.1" y="244.6">线性:</text>
<text x="225.1" y="247.1">角度:</text>
<text x="237.2" y="252">名称</text>
<text x="252.9" y="251.9">签名</text>
<text x="270.1" y="251.9">日期</text>
<text x="223.1" y="256">绘制</text>
<text x="322.8" y="252.2">标题:</text>
<text x="223.3" y="260.3">检查</text>
<text x="223.3" y="264.4">批准</text>
<text x="223.3" y="268.7">制造</text>
<text x="223.6" y="273.1">验检</text>
<text x="278.5" y="272.5">材料:</text>
<text x="323" y="273.6">工程图号</text>
<text x="278.5" y="285.5">重量:</text>
<text x="323" y="285.6">比例:1:1</text>
<text x="367.4" y="285.6">图纸 1 (共1)</text>
</g>
</svg>
